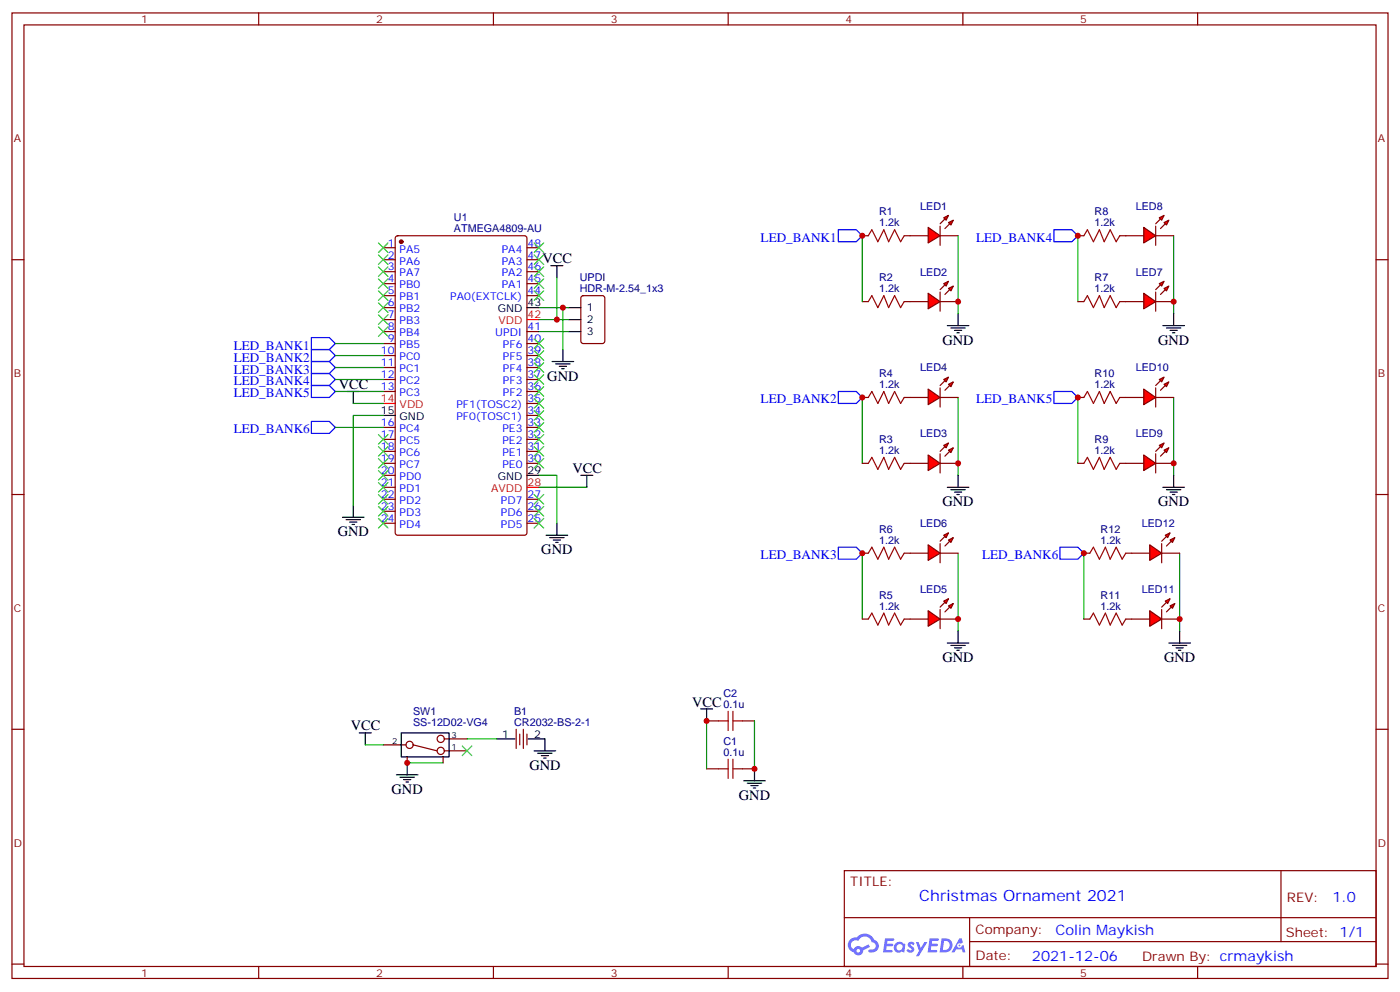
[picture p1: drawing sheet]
<svg xmlns="http://www.w3.org/2000/svg" width="412mm" height="292mm" viewBox="0 0 412 292" stroke-linecap="round" stroke-linejoin="round" font-family="sans-serif">
<g fill="none" stroke="#870000" stroke-width=".35">
<path d="M3.5 3.8h405.4v284.3h-405.4zM7.1 7.3h398.2v277.3h-398.2zM76.2 3.8v3.5M145.3 3.8v3.5M214.5 3.8v3.5M283.6 3.8v3.5M352.8 3.8v3.5M3.5 76.5h3.6M405.3 76.5h3.6M3.5 145.6h3.6M405.3 145.6h3.6M3.5 214.8h3.6"/>
<path d="M405.3 214.8h3.6M248.7 256.4h156.6v28.2h-156.6zM377.3 256.4v20.9M248.7 270.2h156.5M285.6 277.3h119.6M285.6 270.2v14.2M3.5 283.9h3.6M76.2 284.6v3.5M145.3 284.6v3.5M214.5 284.6v3.5M283.6 284.6v3.5M352.8 284.6v3.5"/>
<path d="M405.3 283.9h3.6"/>
</g>
<g fill="#5487ff">
<path d="M267.7 277.6a1.22 1.22 0 0 1 1.7 .2l-.4 .6a.47 .47 0 0 0-.3-.4 .47 .47 0 0 0-.5 .2l.1 .2a1.14 1.14 0 0 1 .8 1.8 1.14 1.14 0 0 1-1.9 0l-.2-.2 .5-.6 .7 .5a.29 .29 0 0 0 .3-.3 .29 .29 0 0 0-.2-.3 1.04 1.04 0 0 1-.6-1.7z"/>
<path d="M260.7 276.3h2.4l.3 .2-.2 .5-1.8 .1-.1 .8h1.5l.3 .4-.3 .4h-1.6l-.2 1.1h1.7l.2 .3-.2 .3-2.6 .1z"/>
<path d="M273.8 276.3h2.4l.3 .2-.1 .5-1.8 .1-.2 .8h1.6l.3 .4-.4 .4h-1.6l-.1 1.1h1.7l.2 .3-.2 .3-2.6 .1z"/>
<path d="M282.6 276.3h.7l.3 1.3-.6 .3a.69 .69 0 0 0-1 .3 .69 .69 0 0 0 .4 .9 .69 .69 0 0 0 .9-.6l.5-.2 .6 2.2h-.8l-.2-.9h-1.8l-.5 .9h-.8z"/>
<path d="M269.8 277.4h.8l.6 1.8 1.1-1.8h.9l-2.6 4.2h-.8l.9-1.5z"/>
<path d="M277.4 276.3l-.6 4.2h1.3a2.11 2.11 0 0 0 2.5-2.1 2.11 2.11 0 0 0-2.5-2.1zM278.1 277.1a1.39 1.39 0 0 1 1.7 1.4 1.39 1.39 0 0 1-1.8 1.3h-.3z"/>
<path d="M263.7 277.9a1.54 1.54 0 0 0-.1 2.2 1.54 1.54 0 0 0 2.2 .1l.6 .3 .3-2.3-.2-.3h-.4a1.49 1.49 0 0 0-2.4 0zM264 278.9a.94 .94 0 0 1 1.8 0 .94 .94 0 0 1-1.8 0z"/>
<path d="M250.4 276.7a2.18 2.18 0 0 0 1.1 3.7 1.44 1.44 0 0 0 1.6 .9 1.44 1.44 0 0 0 1.2-1.4l2-1.1-.5-.7-1.9 1a1.47 1.47 0 0 0-2.4 .4 1.39 1.39 0 0 1-.7-1.9 1.39 1.39 0 0 1 2-.5 2.12 2.12 0 0 1 2.2-1.3 2.12 2.12 0 0 1 1.9 1.7 1.14 1.14 0 0 1 1.1 1.4 1.14 1.14 0 0 1-1.7 .7 .43 .43 0 0 0-.5 .4 .43 .43 0 0 0 .4 .5 1.98 1.98 0 0 0 2.5-1.2 1.98 1.98 0 0 0-1.2-2.6 3.1 3.1 0 0 0-5.3-.6l-.9 .1zM252.3 280a.55 .55 0 0 1 1.1 0 .55 .55 0 0 1-1.1 0z"/>
<circle cx="282.6" cy="278.4" r=".26"/>
</g>
<g fill="none" stroke="#870000" stroke-width=".35">
<path d="M112.9 73h3.5M112.9 76.5h3.5M116.7 69.6l.4-.2h37.4l.7 .5v87l-.4 .7h-37.7l-.6-.4-.1-87.1zM155.2 73h3.5M155.2 76.5h3.5M112.9 80h3.5M112.9 83.5h3.5M112.9 87.1h3.5M112.9 90.6h3.5M112.9 94.1h3.5M112.9 97.6h3.5M155.2 80h3.5"/>
<path d="M155.2 83.5h3.5M155.2 87.1h3.5M155.2 97.6h3.5M112.9 101.2h3.5M112.9 104.7h3.5M112.9 108.2h3.5M112.9 111.8h3.5M112.9 115.3h3.5M155.2 101.2h3.5M155.2 104.7h3.5M155.2 108.2h3.5M155.2 111.8h3.5"/>
<path d="M155.2 115.3h3.5M155.2 118.8h3.5M112.9 125.9h3.5M112.9 129.4h3.5M112.9 132.9h3.5M112.9 136.5h3.5M112.9 140h3.5M155.2 125.9h3.5M155.2 129.4h3.5M155.2 132.9h3.5M155.2 136.5h3.5M155.2 122.3h3.5"/>
<path d="M112.9 143.5h3.5M112.9 147h3.5M112.9 150.6h3.5M112.9 154.1h3.5M155.2 147h3.5M155.2 150.6h3.5M155.2 154.1h3.5M112.9 219.4h6.7M121.7 219.4l7.1 1.7M130.9 217.6h6.7M152 214.8v5.6M153.1 216.2v3.2"/>
<path d="M154.2 214.8v5.6M155.2 216.2v3.2M119.9 222.9v1.7M130.5 222.9v1.7M130.9 221.1h6.7"/>
<circle cx="120.6" cy="219.4" r="1.06"/>
<circle cx="129.8" cy="217.6" r="1.06"/>
<circle cx="129.8" cy="221.1" r="1.06"/>
</g>
<circle cx="118.2" cy="71.2" r=".53" fill="#870000" stroke="#870000" stroke-width=".35"/>
<path d="M155.2 94.1h3.5M112.9 118.8h3.5M155.2 143.5h3.5" fill="none" stroke="#f00" stroke-width=".35"/>
<path d="M155.2 90.6h3.5M112.9 122.3h3.5M155.2 140h3.5M118.2 215.8h14.1v7.1h-14.1zM146.4 217.6h5.3M155.6 217.6h4.9" fill="none" stroke="#000" stroke-width=".35"/>
<g fill="#f00" stroke="#870000" stroke-width=".35">
<path d="M273.4 67l3.5 2.4-3.5 2.1z"/>
<path d="M276.9 66.6v5.6z"/>
</g>
<g fill="#870000" stroke="#870000" stroke-width=".35">
<path d="M276.9 65.9l1.4-1.4z"/>
<path d="M279.8 65.9l-1.5 1.4z"/>
</g>
<g fill="#f00" stroke="#870000" stroke-width=".35">
<path d="M278 64.1l1.4-.7-.7 1.4z"/>
<path d="M279.4 65.5l1.4-.7-.7 1.5z"/>
</g>
<path d="M254 69.4h1.8M266.3 69.4h7.1M276.9 69.4h5.3M254 88.8h1.8M266.3 88.8h1.8" fill="none" stroke="#870000" stroke-width=".35"/>
<path d="M255.8 69.4l1-1.7 1.8 3.5 1.7-3.5 1.5 3.5 1.7-3.5 1.8 3.5 1-1.8M255.8 88.8l1-1.7 1.8 3.5 1.7-3.5 1.5 3.5 1.7-3.5 1.8 3.5 1-1.8" fill="none" stroke="#a10000" stroke-width=".35"/>
<path d="M279 95.9h6.4M280.1 96.6h4.2M281.2 97.3h2.1M281.9 98h.7M282.2 92.4v3.5" fill="none" stroke="#000" stroke-width=".35"/>
<g fill="#f00" stroke="#870000" stroke-width=".35">
<path d="M273.4 86.4l3.5 2.4-3.5 2.1z"/>
<path d="M276.9 86v5.7z"/>
</g>
<g fill="#870000" stroke="#870000" stroke-width=".35">
<path d="M276.9 85.3l1.4-1.4z"/>
<path d="M278.3 86.7l1.5-1.4z"/>
</g>
<g fill="#f00" stroke="#870000" stroke-width=".35">
<path d="M278 83.5l1.4-.7-.7 1.4z"/>
<path d="M279.4 84.9l1.4-.7-.7 1.5z"/>
</g>
<path d="M171.3 87.3l.5-.2h5.6l.7 .4 .1 13-.5 .6-5.9 .1-.6-.5-.1-12.9zM268.1 88.8h5.3M276.9 88.8h5.3M208.1 212.3h3.6M218.7 212.3h3.5M208.1 226.4h3.6M218.7 226.4h3.5" fill="none" stroke="#870000" stroke-width=".35"/>
<g fill="none" stroke="#000" stroke-width=".35">
<path d="M167.6 97.6h3.5M167.6 90.6h3.5M167.6 94.1h3.5M160.9 157.6h6.3M161.9 158.3h4.3M163 159h2.1M163.7 159.7h.7M164 154.1v3.5M105.8 215.8h3.6M107.6 215.8v3.6M160.5 217.6v3.5M206.4 208.8h3.5"/>
<path d="M208.1 208.8v3.5M157.3 221.1h6.4M158.4 221.8h4.2M159.5 222.5h2.1M160.2 223.2h.7M219.1 229.9h6.3M220.1 230.6h4.3M221.2 231.4h2.1M221.9 232.1h.7M222.2 226.4v3.5"/>
</g>
<path d="M254 69.4v19.4M282.2 69.4v23M158.7 97.6h8.9M158.7 90.6h8.9M158.7 94.1h8.9M254 117.1v19.4M282.2 117.1v22.9M158.7 140h5.3v14.1M107.6 219.4h5.3M137.6 217.6h8.8M208.1 212.3v14.1M222.2 212.3v14.1" fill="none" stroke="#008700" stroke-width=".35"/>
<path d="M211.7 212.3h2.8M214.5 209.5v5.6M215.9 212.3h2.8M215.9 209.5v5.6M211.7 226.4h2.8M214.5 223.6v5.6M215.9 223.6v5.6M215.9 226.4h2.8" fill="none" stroke="#a10000" stroke-width=".35"/>
<path d="M246.9 67.7h5.3l1.8 1.7-1.8 1.8h-5.3zM246.9 115.3h5.3l1.8 1.8-1.8 1.7h-5.3z" fill="none" stroke="#00f" stroke-width=".35"/>
<g fill="#f00" stroke="#870000" stroke-width=".35">
<path d="M273.4 134l3.5 2.5-3.5 2.1z"/>
<path d="M276.9 133.6v5.7z"/>
</g>
<g fill="#870000" stroke="#870000" stroke-width=".35">
<path d="M276.9 132.9l1.4-1.4z"/>
<path d="M278.3 134.3l1.5-1.4z"/>
</g>
<g fill="#f00" stroke="#870000" stroke-width=".35">
<path d="M278 131.2l1.4-.7-.7 1.4z"/>
<path d="M279.4 132.6l1.4-.7-.7 1.4z"/>
</g>
<path d="M254 117.1h1.8M266.3 117.1h1.8M254 136.5h1.8M266.3 136.5h7.1M276.9 136.5h5.3" fill="none" stroke="#870000" stroke-width=".35"/>
<path d="M255.8 117.1l1-1.8 1.8 3.5 1.7-3.5 1.5 3.5 1.7-3.5 1.8 3.5 1-1.7M255.8 136.5l1-1.8 1.8 3.5 1.7-3.5 1.5 3.5 1.7-3.5 1.8 3.5 1-1.7" fill="none" stroke="#a10000" stroke-width=".35"/>
<path d="M282.2 140v3.5M279 143.5h6.4M280.1 144.2h4.2M281.2 144.9h2.1M281.9 145.6h.7" fill="none" stroke="#000" stroke-width=".35"/>
<g fill="#f00" stroke="#870000" stroke-width=".35">
<path d="M273.4 114.6l3.5 2.5-3.5 2.1z"/>
<path d="M276.9 114.2v5.7z"/>
</g>
<g fill="#870000" stroke="#870000" stroke-width=".35">
<path d="M276.9 113.5l1.4-1.4z"/>
<path d="M279.8 113.5l-1.5 1.4z"/>
</g>
<g fill="#f00" stroke="#870000" stroke-width=".35">
<path d="M278 111.8l1.4-.7-.7 1.4z"/>
<path d="M279.4 113.2l1.4-.7-.7 1.4z"/>
</g>
<path d="M268.1 117.1h5.3M276.9 117.1h5.3" fill="none" stroke="#870000" stroke-width=".35"/>
<path d="M246.9 161.1h5.3l1.8 1.8-1.8 1.8h-5.3z" fill="none" stroke="#00f" stroke-width=".35"/>
<path d="M254 162.9v19.4M282.2 162.9v22.9" fill="none" stroke="#008700" stroke-width=".35"/>
<g fill="#f00" stroke="#870000" stroke-width=".35">
<path d="M273.4 179.8l3.5 2.5-3.5 2.1z"/>
<path d="M276.9 179.5v5.6z"/>
</g>
<g fill="#870000" stroke="#870000" stroke-width=".35">
<path d="M276.9 178.8l1.4-1.4z"/>
<path d="M279.8 178.8l-1.5 1.4z"/>
</g>
<g fill="#f00" stroke="#870000" stroke-width=".35">
<path d="M278 177l1.4-.7-.7 1.4z"/>
<path d="M279.4 178.4l1.4-.7-.7 1.4z"/>
</g>
<path d="M254 162.9h1.8M266.3 162.9h1.8M254 182.3h1.8M266.3 182.3h7.1M276.9 182.3h5.3" fill="none" stroke="#870000" stroke-width=".35"/>
<path d="M255.8 162.9l1-1.8 1.8 3.6 1.7-3.6 1.5 3.6 1.7-3.6 1.8 3.6 1-1.8M255.8 182.3l1-1.7 1.8 3.5 1.7-3.5 1.5 3.5 1.7-3.5 1.8 3.5 1-1.8" fill="none" stroke="#a10000" stroke-width=".35"/>
<path d="M279 189.4h6.4M280.1 190.1h4.2M281.2 190.8h2.1M281.9 191.5h.7M282.2 185.8v3.6" fill="none" stroke="#000" stroke-width=".35"/>
<g fill="#f00" stroke="#870000" stroke-width=".35">
<path d="M273.4 160.4l3.5 2.5-3.5 2.1z"/>
<path d="M276.9 160.1v5.6z"/>
</g>
<g fill="#870000" stroke="#870000" stroke-width=".35">
<path d="M278.3 158l-1.4 1.4z"/>
<path d="M278.3 160.8l1.5-1.4z"/>
</g>
<g fill="#f00" stroke="#870000" stroke-width=".35">
<path d="M278 157.6l1.4-.7-.7 1.4z"/>
<path d="M279.4 159l1.4-.7-.7 1.4z"/>
</g>
<path d="M268.1 162.9h5.3M276.9 162.9h5.3" fill="none" stroke="#870000" stroke-width=".35"/>
<path d="M310.4 67.7h5.3l1.8 1.7-1.8 1.8h-5.3z" fill="none" stroke="#00f" stroke-width=".35"/>
<path d="M317.5 69.4v19.4M345.7 69.4v23" fill="none" stroke="#008700" stroke-width=".35"/>
<g fill="#f00" stroke="#870000" stroke-width=".35">
<path d="M336.9 86.4l3.5 2.4-3.5 2.1z"/>
<path d="M340.4 86v5.7z"/>
</g>
<g fill="#870000" stroke="#870000" stroke-width=".35">
<path d="M340.4 85.3l1.4-1.4z"/>
<path d="M341.8 86.7l1.5-1.4z"/>
</g>
<g fill="#f00" stroke="#870000" stroke-width=".35">
<path d="M341.5 83.5l1.4-.7-.7 1.4z"/>
<path d="M342.9 84.9l1.4-.7-.7 1.5z"/>
</g>
<path d="M317.5 69.4h1.8M329.8 69.4h1.8M317.5 88.8h1.8M329.8 88.8h7.1M340.4 88.8h5.3" fill="none" stroke="#870000" stroke-width=".35"/>
<path d="M319.3 69.4l1-1.7 1.8 3.5 1.7-3.5 1.5 3.5 1.7-3.5 1.8 3.5 1-1.8M319.3 88.8l1-1.7 1.8 3.5 1.7-3.5 1.5 3.5 1.7-3.5 1.8 3.5 1-1.8" fill="none" stroke="#a10000" stroke-width=".35"/>
<path d="M342.5 95.9h6.4M343.6 96.6h4.2M344.7 97.3h2.1M345.4 98h.7M345.7 92.4v3.5" fill="none" stroke="#000" stroke-width=".35"/>
<g fill="#f00" stroke="#870000" stroke-width=".35">
<path d="M336.9 67l3.5 2.4-3.5 2.1z"/>
<path d="M340.4 66.6v5.6z"/>
</g>
<g fill="#870000" stroke="#870000" stroke-width=".35">
<path d="M340.4 65.9l1.4-1.4z"/>
<path d="M343.3 65.9l-1.5 1.4z"/>
</g>
<g fill="#f00" stroke="#870000" stroke-width=".35">
<path d="M341.5 64.1l1.4-.7-.7 1.4z"/>
<path d="M342.9 65.5l1.4-.7-.7 1.5z"/>
</g>
<path d="M331.6 69.4h5.3M340.4 69.4h5.3" fill="none" stroke="#870000" stroke-width=".35"/>
<path d="M310.4 115.3h5.3l1.8 1.8-1.8 1.7h-5.3z" fill="none" stroke="#00f" stroke-width=".35"/>
<path d="M317.5 117.1v19.4M345.7 117.1v22.9" fill="none" stroke="#008700" stroke-width=".35"/>
<g fill="#f00" stroke="#870000" stroke-width=".35">
<path d="M336.9 134l3.5 2.5-3.5 2.1z"/>
<path d="M340.4 133.6v5.7z"/>
</g>
<g fill="#870000" stroke="#870000" stroke-width=".35">
<path d="M340.4 132.9l1.4-1.4z"/>
<path d="M341.8 134.3l1.5-1.4z"/>
</g>
<g fill="#f00" stroke="#870000" stroke-width=".35">
<path d="M341.5 131.2l1.4-.7-.7 1.4z"/>
<path d="M342.9 132.6l1.4-.7-.7 1.4z"/>
</g>
<path d="M317.5 117.1h1.8M329.8 117.1h1.8M317.5 136.5h1.8M329.8 136.5h7.1M340.4 136.5h5.3" fill="none" stroke="#870000" stroke-width=".35"/>
<path d="M319.3 117.1l1-1.8 1.8 3.5 1.7-3.5 1.5 3.5 1.7-3.5 1.8 3.5 1-1.7M319.3 136.5l1-1.8 1.8 3.5 1.7-3.5 1.5 3.5 1.7-3.5 1.8 3.5 1-1.7" fill="none" stroke="#a10000" stroke-width=".35"/>
<path d="M345.7 140v3.5M342.5 143.5h6.4M343.6 144.2h4.2M344.7 144.9h2.1M345.4 145.6h.7" fill="none" stroke="#000" stroke-width=".35"/>
<g fill="#f00" stroke="#870000" stroke-width=".35">
<path d="M336.9 114.6l3.5 2.5-3.5 2.1z"/>
<path d="M340.4 114.2v5.7z"/>
</g>
<g fill="#870000" stroke="#870000" stroke-width=".35">
<path d="M340.4 113.5l1.4-1.4z"/>
<path d="M343.3 113.5l-1.5 1.4z"/>
</g>
<g fill="#f00" stroke="#870000" stroke-width=".35">
<path d="M341.5 111.8l1.4-.7-.7 1.4z"/>
<path d="M342.9 113.2l1.4-.7-.7 1.4z"/>
</g>
<path d="M331.6 117.1h5.3M340.4 117.1h5.3" fill="none" stroke="#870000" stroke-width=".35"/>
<path d="M312.2 161.1h5.3l1.8 1.8-1.8 1.8h-5.3z" fill="none" stroke="#00f" stroke-width=".35"/>
<path d="M319.3 162.9v19.4M347.5 162.9v22.9" fill="none" stroke="#008700" stroke-width=".35"/>
<g fill="#f00" stroke="#870000" stroke-width=".35">
<path d="M338.7 179.8l3.5 2.5-3.5 2.1z"/>
<path d="M342.2 179.5v5.6z"/>
</g>
<g fill="#870000" stroke="#870000" stroke-width=".35">
<path d="M343.6 177.4l-1.4 1.4z"/>
<path d="M343.6 180.2l1.4-1.4z"/>
</g>
<g fill="#f00" stroke="#870000" stroke-width=".35">
<path d="M343.3 177l1.4-.7-.7 1.4z"/>
<path d="M344.7 178.4l1.4-.7-.7 1.4z"/>
</g>
<path d="M319.3 162.9h1.7M331.6 162.9h1.8M319.3 182.3h1.7M331.6 182.3h7.1M342.2 182.3h5.3" fill="none" stroke="#870000" stroke-width=".35"/>
<path d="M321 162.9l1.1-1.8 1.7 3.6 1.8-3.6 1.4 3.6 1.8-3.6 1.8 3.6 1-1.8M321 182.3l1.1-1.7 1.7 3.5 1.8-3.5 1.4 3.5 1.8-3.5 1.8 3.5 1-1.8" fill="none" stroke="#a10000" stroke-width=".35"/>
<path d="M344.3 189.4h6.4M345.4 190.1h4.2M346.4 190.8h2.1M347.1 191.5h.7M347.5 185.8v3.6" fill="none" stroke="#000" stroke-width=".35"/>
<g fill="#f00" stroke="#870000" stroke-width=".35">
<path d="M338.7 160.4l3.5 2.5-3.5 2.1z"/>
<path d="M342.2 160.1v5.6z"/>
</g>
<g fill="#870000" stroke="#870000" stroke-width=".35">
<path d="M342.2 159.4l1.4-1.4z"/>
<path d="M343.6 160.8l1.4-1.4z"/>
</g>
<g fill="#f00" stroke="#870000" stroke-width=".35">
<path d="M343.3 157.6l1.4-.7-.7 1.4z"/>
<path d="M344.7 159l1.4-.7-.7 1.4z"/>
</g>
<path d="M333.4 162.9h5.3M342.2 162.9h5.3" fill="none" stroke="#870000" stroke-width=".35"/>
<g fill="none" stroke="#000" stroke-width=".35">
<path d="M162.3 78.2h3.5M164 78.2v3.6M102.3 115.3h3.5M104.1 115.3v3.5M162.6 106.5h6.4M163.7 107.2h4.2M164.7 107.9h2.2M165.5 108.6h.7M165.8 102.9v3.6M171.1 140h3.5M172.9 140v3.5M100.9 152.3h6.3"/>
<path d="M102 153h4.2M103 153.7h2.1M103.7 154.4h.7M104.1 148.8v3.5M116.8 228.2h6.3M117.8 228.9h4.3M118.9 229.6h2.1M119.6 230.3h.7M119.9 224.6v3.6"/>
</g>
<path d="M164 81.8v12.3M165.8 90.6v12.3M98.8 101.2h14.1M98.8 104.7h14.1M98.8 108.2h14.1M98.8 111.8h14.1M98.8 115.3h14.1M104.1 118.8h8.8M98.8 125.9h14.1M112.9 122.3h-8.8v26.5M158.7 143.5h14.2M119.9 224.6h10.6" fill="none" stroke="#008700" stroke-width=".35"/>
<path d="M91.7 99.4h5.3l1.8 1.8-1.8 1.7h-5.3zM91.7 102.9h5.3l1.8 1.8-1.8 1.8h-5.3zM91.7 106.5h5.3l1.8 1.7-1.8 1.8h-5.3zM91.7 110h5.3l1.8 1.8-1.8 1.7h-5.3zM91.7 113.5h5.3l1.8 1.8-1.8 1.8h-5.3zM91.7 124.1h5.3l1.8 1.8-1.8 1.7h-5.3z" fill="none" stroke="#00f" stroke-width=".35"/>
<g fill="none" stroke="#3c3" stroke-width=".35">
<path d="M111.5 71.5l2.8 2.9M111.5 75.1l2.8 2.8M111.5 78.6l2.8 2.8M114.3 71.5l-2.8 2.9M114.3 75.1l-2.8 2.8M114.3 78.6l-2.8 2.8M157.3 78.6l2.9 2.8M157.3 75.1l2.9 2.8M157.3 71.5l2.9 2.9M160.2 78.6l-2.9 2.8M160.2 75.1l-2.9 2.8M160.2 71.5l-2.9 2.9"/>
<path d="M111.5 82.1l2.8 2.8M111.5 85.7l2.8 2.8M111.5 89.2l2.8 2.8M111.5 92.7l2.8 2.8M111.5 96.2l2.8 2.9M114.3 82.1l-2.8 2.8M114.3 85.7l-2.8 2.8M114.3 89.2l-2.8 2.8M114.3 92.7l-2.8 2.8M114.3 96.2l-2.8 2.9M157.3 99.8l2.9 2.8M157.3 85.7l2.9 2.8"/>
<path d="M157.3 82.1l2.9 2.8M160.2 85.7l-2.9 2.8M160.2 99.8l-2.9 2.8M160.2 82.1l-2.9 2.8M157.3 117.4l2.9 2.8M157.3 113.9l2.9 2.8M157.3 110.3l2.9 2.9M157.3 106.8l2.9 2.8M157.3 103.3l2.9 2.8M160.2 103.3l-2.9 2.8M160.2 117.4l-2.9 2.8M160.2 113.9l-2.9 2.8"/>
<path d="M160.2 110.3l-2.9 2.9M160.2 106.8l-2.9 2.8M111.5 128l2.8 2.8M111.5 131.5l2.8 2.8M111.5 135l2.8 2.9M111.5 138.6l2.8 2.8M114.3 128l-2.8 2.8M114.3 131.5l-2.8 2.8M114.3 135l-2.8 2.9M114.3 138.6l-2.8 2.8M157.3 135l2.9 2.9M157.3 131.5l2.9 2.8"/>
<path d="M157.3 128l2.9 2.8M157.3 124.5l2.9 2.8M157.3 120.9l2.9 2.9M160.2 135l-2.9 2.9M160.2 131.5l-2.9 2.8M160.2 128l-2.9 2.8M160.2 124.5l-2.9 2.8M160.2 120.9l-2.9 2.9M111.5 142.1l2.8 2.8M111.5 145.6l2.8 2.8M111.5 149.2l2.8 2.8M111.5 152.7l2.8 2.8"/>
<path d="M114.3 142.1l-2.8 2.8M114.3 145.6l-2.8 2.8M114.3 149.2l-2.8 2.8M114.3 152.7l-2.8 2.8M157.3 152.7l2.9 2.8M157.3 149.2l2.9 2.8M157.3 145.6l2.9 2.8M160.2 152.7l-2.9 2.8M160.2 149.2l-2.9 2.8M160.2 145.6l-2.9 2.8M136.2 219.7l2.8 2.8M139 219.7l-2.8 2.8"/>
</g>
<g fill="#c00">
<circle cx="208.1" cy="212.3" r=".88"/>
<circle cx="222.3" cy="226.4" r=".88"/>
<circle cx="282.2" cy="88.8" r=".88"/>
<circle cx="254" cy="69.4" r=".88"/>
<circle cx="254" cy="117.1" r=".88"/>
<circle cx="282.2" cy="136.5" r=".88"/>
<circle cx="254" cy="162.9" r=".88"/>
<circle cx="282.2" cy="182.3" r=".88"/>
<circle cx="317.5" cy="69.4" r=".88"/>
<circle cx="345.7" cy="88.8" r=".88"/>
<circle cx="317.5" cy="117.1" r=".88"/>
<circle cx="345.7" cy="136.5" r=".88"/>
<circle cx="319.3" cy="162.9" r=".88"/>
<circle cx="347.5" cy="182.3" r=".88"/>
<circle cx="119.9" cy="224.6" r=".88"/>
<circle cx="164" cy="94.1" r=".88"/>
<circle cx="165.8" cy="90.6" r=".88"/>
</g>
<text font-size="4.6" fill="#00f" x="270.8" y="265.4">Christmas Ornament 2021</text>
<g font-size="4.2">
<text x="159.8" y="77.5">VCC</text>
<text x="277.6" y="101.5">GND</text>
<text x="341.1" y="101.5">GND</text>
<text x="161.2" y="112.1">GND</text>
<text x="99.8" y="114.6">VCC</text>
<text x="168.6" y="139.3">VCC</text>
<text x="277.6" y="149.2">GND</text>
<text x="341.1" y="149.2">GND</text>
<text x="99.5" y="158">GND</text>
<text x="159.5" y="163.3">GND</text>
<text x="277.6" y="195">GND</text>
<text x="342.9" y="195">GND</text>
<text x="203.9" y="208.1">VCC</text>
<text x="103.4" y="215.1">VCC</text>
<text x="155.9" y="226.8">GND</text>
<text x="115.4" y="233.8">GND</text>
<text x="217.7" y="235.6">GND</text>
</g>
<g font-size="4.2" fill="#00f">
<text x="392.5" y="265.7">1.0</text>
<text x="310.9" y="275.2">Colin Maykish</text>
<text x="304" y="283">2021-12-06</text>
</g>
<g font-size="3.9" fill="#00f">
<text x="224.1" y="71.2">LED_BANK1</text>
<text x="287.6" y="71.2">LED_BANK4</text>
<text x="68.8" y="102.9">LED_BANK1</text>
<text x="68.8" y="106.5">LED_BANK2</text>
<text x="68.8" y="110">LED_BANK3</text>
<text x="68.8" y="113.5">LED_BANK4</text>
<text x="68.8" y="117.1">LED_BANK5</text>
<text x="224.1" y="118.8">LED_BANK2</text>
<text x="287.6" y="118.8">LED_BANK5</text>
<text x="68.8" y="127.6">LED_BANK6</text>
<text x="224.1" y="164.7">LED_BANK3</text>
<text x="289.3" y="164.7">LED_BANK6</text>
</g>
<g font-size="3.9" fill="#800">
<text x="250.5" y="261">TITLE:</text>
<text x="379.1" y="265.7">REV:</text>
<text x="287.4" y="275.2">Company:</text>
<text x="378.7" y="275.8">Sheet: 1/1</text>
<text x="287.4" y="282.9">Date:</text>
<text x="336.4" y="282.9">Drawn By: crmaykish</text>
</g>
<g font-size="3.2" fill="#800">
<text x="41.6" y="6.8">1</text>
<text x="110.8" y="6.8">2</text>
<text x="179.9" y="6.8">3</text>
<text x="249.1" y="6.8">4</text>
<text x="318.2" y="6.8">5</text>
<text x="4.1" y="41.9">A</text>
<text x="405.9" y="41.9">A</text>
<text x="4.1" y="111.1">B</text>
<text x="405.9" y="111.1">B</text>
<text x="4.1" y="180.2">C</text>
<text x="405.9" y="180.2">C</text>
<text x="4.1" y="249.3">D</text>
<text x="405.9" y="249.3">D</text>
<text x="41.6" y="287.6">1</text>
<text x="110.8" y="287.6">2</text>
<text x="179.9" y="287.6">3</text>
<text x="249.1" y="287.6">4</text>
<text x="318.2" y="287.6">5</text>
</g>
<g font-size="3.2" fill="#000080">
<text x="133.7" y="65.2">U1</text>
<text x="259" y="63.4">R1</text>
<text x="271" y="61.8">LED1</text>
<text x="322.5" y="63.4">R8</text>
<text x="334.5" y="61.8">LED8</text>
<text x="133.7" y="68.4">ATMEGA4809-AU</text>
<text x="259" y="66.6">1.2k</text>
<text x="322.5" y="66.6">1.2k</text>
<text x="170.8" y="82.8">UPDI</text>
<text x="259" y="82.8">R2</text>
<text x="271" y="81.2">LED2</text>
<text x="322.5" y="82.8">R7</text>
<text x="334.5" y="81.2">LED7</text>
<text x="170.8" y="86">HDR-M-2.54_1x3</text>
<text x="259" y="86">1.2k</text>
<text x="322.5" y="86">1.2k</text>
<text x="259" y="111">R4</text>
<text x="271" y="109.4">LED4</text>
<text x="322.5" y="111">R10</text>
<text x="334.5" y="109.4">LED10</text>
<text x="259" y="114.2">1.2k</text>
<text x="322.5" y="114.2">1.2k</text>
<text x="259" y="130.4">R3</text>
<text x="271" y="128.8">LED3</text>
<text x="322.5" y="130.4">R9</text>
<text x="334.5" y="128.8">LED9</text>
<text x="259" y="133.6">1.2k</text>
<text x="322.5" y="133.6">1.2k</text>
<text x="271" y="155.2">LED6</text>
<text x="336.3" y="155.2">LED12</text>
<text x="259" y="160.1">1.2k</text>
<text x="259" y="156.9">R6</text>
<text x="324.2" y="160.1">1.2k</text>
<text x="324.2" y="156.9">R12</text>
<text x="259" y="179.5">1.2k</text>
<text x="259" y="176.3">R5</text>
<text x="271" y="174.6">LED5</text>
<text x="324.2" y="179.5">1.2k</text>
<text x="324.2" y="176.3">R11</text>
<text x="336.3" y="174.6">LED11</text>
<text x="213.1" y="208.4">0.1u</text>
<text x="213.1" y="205.2">C2</text>
<text x="121.7" y="213.7">SS-12D02-VG4</text>
<text x="121.7" y="210.5">SW1</text>
<text x="151.4" y="213.7">CR2032-BS-2-1</text>
<text x="151.4" y="210.5">B1</text>
<text x="213.1" y="219.3">C1</text>
<text x="213.1" y="222.5">0.1u</text>
</g>
<g font-size="3.2" fill="#00f">
<text x="114.2" y="72.6">1</text>
<text x="114.2" y="76.1">2</text>
<text x="117.7" y="74.4">PA5</text>
<text x="117.7" y="77.9">PA6</text>
<text x="147.8" y="77.9">PA3</text>
<text x="147.8" y="74.4">PA4</text>
<text x="155.4" y="76.1">47</text>
<text x="155.4" y="72.6">48</text>
<text x="114.2" y="79.7">3</text>
<text x="114.2" y="83.2">4</text>
<text x="117.7" y="81.4">PA7</text>
<text x="147.8" y="81.4">PA2</text>
<text x="155.4" y="83.2">45</text>
<text x="155.4" y="79.7">46</text>
<text x="114.2" y="86.7">5</text>
<text x="117.7" y="84.9">PB0</text>
<text x="117.7" y="88.5">PB1</text>
<text x="132.6" y="88.5">PA0(EXTCLK)</text>
<text x="147.8" y="84.9">PA1</text>
<text x="155.4" y="86.7">44</text>
<text x="114.2" y="90.2">6</text>
<text x="114.2" y="93.8">7</text>
<text x="117.7" y="92">PB2</text>
<text x="117.7" y="95.5">PB3</text>
<text x="114.2" y="97.3">8</text>
<text x="114.2" y="100.8">9</text>
<text x="117.7" y="99.1">PB4</text>
<text x="145.9" y="99.1">UPDI</text>
<text x="155.4" y="100.8">40</text>
<text x="155.4" y="97.3">41</text>
<text x="112.2" y="104.4">10</text>
<text x="112.2" y="107.9">11</text>
<text x="117.7" y="102.6">PB5</text>
<text x="117.7" y="106.1">PC0</text>
<text x="148.2" y="106.1">PF5</text>
<text x="148.2" y="102.6">PF6</text>
<text x="155.4" y="107.9">38</text>
<text x="155.4" y="104.4">39</text>
<text x="112.2" y="111.4">12</text>
<text x="117.7" y="109.6">PC1</text>
<text x="117.7" y="113.2">PC2</text>
<text x="148.2" y="113.2">PF3</text>
<text x="148.2" y="109.6">PF4</text>
<text x="155.4" y="111.4">37</text>
<text x="112.2" y="114.9">13</text>
<text x="117.7" y="116.7">PC3</text>
<text x="148.2" y="116.7">PF2</text>
<text x="155.4" y="118.5">35</text>
<text x="155.4" y="114.9">36</text>
<text x="112.2" y="125.5">16</text>
<text x="134.4" y="123.8">PF0(TOSC1)</text>
<text x="134.4" y="120.2">PF1(TOSC2)</text>
<text x="155.4" y="125.5">33</text>
<text x="155.4" y="122">34</text>
<text x="112.2" y="129">17</text>
<text x="117.7" y="127.3">PC4</text>
<text x="117.7" y="130.8">PC5</text>
<text x="148" y="130.8">PE2</text>
<text x="148" y="127.3">PE3</text>
<text x="155.4" y="129">32</text>
<text x="112.2" y="132.6">18</text>
<text x="112.2" y="136.1">19</text>
<text x="117.7" y="134.3">PC6</text>
<text x="117.7" y="137.9">PC7</text>
<text x="148" y="137.9">PE0</text>
<text x="148" y="134.3">PE1</text>
<text x="155.4" y="136.1">30</text>
<text x="155.4" y="132.6">31</text>
<text x="112.2" y="139.6">20</text>
<text x="112.2" y="143.2">21</text>
<text x="117.7" y="141.4">PD0</text>
<text x="112.2" y="146.7">22</text>
<text x="117.7" y="144.9">PD1</text>
<text x="117.7" y="148.4">PD2</text>
<text x="147.5" y="148.4">PD7</text>
<text x="155.4" y="146.7">27</text>
<text x="112.2" y="150.2">23</text>
<text x="112.2" y="153.7">24</text>
<text x="117.7" y="152">PD3</text>
<text x="117.7" y="155.5">PD4</text>
<text x="147.5" y="155.5">PD5</text>
<text x="147.5" y="152">PD6</text>
<text x="155.4" y="153.7">25</text>
<text x="155.4" y="150.2">26</text>
</g>
<g font-size="3.2">
<text x="146.6" y="92">GND</text>
<text x="155.4" y="90.2">43</text>
<text x="172.9" y="91.7">1</text>
<text x="172.9" y="95.2">2</text>
<text x="172.9" y="98.7">3</text>
<text x="112.2" y="122">15</text>
<text x="117.7" y="123.8">GND</text>
<text x="146.6" y="141.4">GND</text>
<text x="155.4" y="139.6">29</text>
<text x="147.9" y="217.2">1</text>
<text x="157.3" y="217.2">2</text>
</g>
<g font-size="3.2" fill="#f00">
<text x="146.9" y="95.5">VDD</text>
<text x="155.4" y="93.8">42</text>
<text x="112.2" y="118.5">14</text>
<text x="117.7" y="120.2">VDD</text>
<text x="155.4" y="143.2">28</text>
<text x="144.7" y="144.9">AVDD</text>
</g>
<g font-size="2.5">
<text x="115.6" y="219">2</text>
<text x="133" y="220.8">1</text>
<text x="133" y="217.2">3</text>
</g>
</svg>
